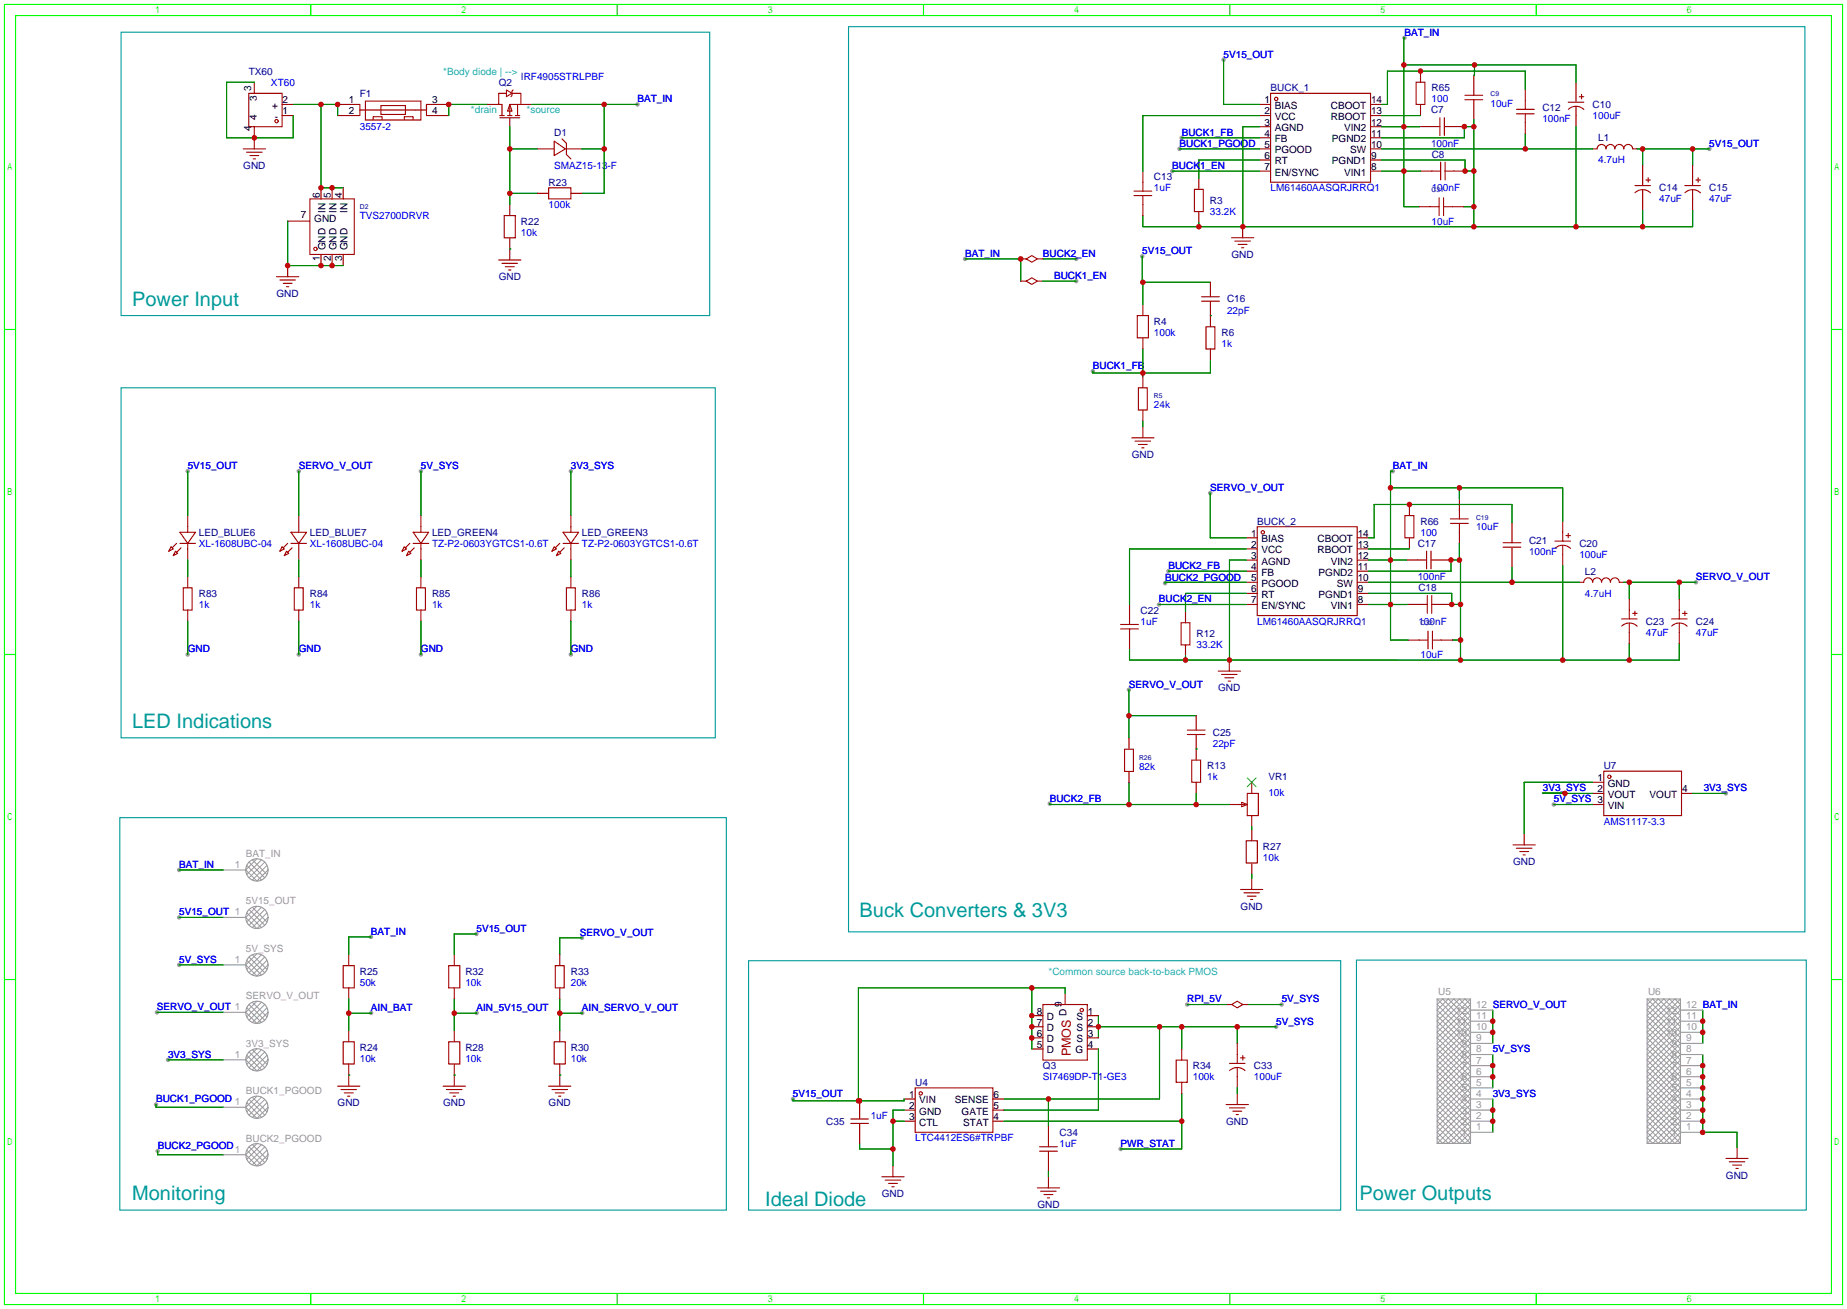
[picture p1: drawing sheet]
<svg xmlns="http://www.w3.org/2000/svg" width="422mm" height="299mm" viewBox="0 0 422 299" stroke-linecap="round" stroke-linejoin="round" font-family="sans-serif">
<g fill="#999">
<circle cx="291.8" cy="234.7" r=".51"/>
<circle cx="256.3" cy="262.6" r=".51"/>
<circle cx="271.5" cy="229.6" r=".51"/>
<circle cx="293.1" cy="229.6" r=".51"/>
<circle cx="269.7" cy="34" r=".51"/>
<circle cx="390.9" cy="34" r=".51"/>
<circle cx="279.8" cy="13.6" r=".51"/>
<circle cx="270.3" cy="31.5" r=".51"/>
<circle cx="249.9" cy="84.8" r=".51"/>
<circle cx="261.2" cy="58.6" r=".51"/>
<circle cx="321.2" cy="8.6" r=".51"/>
<circle cx="268.1" cy="39.1" r=".51"/>
<circle cx="266.4" cy="133.3" r=".51"/>
<circle cx="387.9" cy="133.1" r=".51"/>
<circle cx="276.8" cy="112.7" r=".51"/>
<circle cx="267.2" cy="130.6" r=".51"/>
<circle cx="258.2" cy="157.6" r=".51"/>
<circle cx="265" cy="138.2" r=".51"/>
<circle cx="240.1" cy="183.7" r=".51"/>
<circle cx="246.1" cy="59.2" r=".51"/>
<circle cx="220.7" cy="59.2" r=".51"/>
<circle cx="355.3" cy="183.9" r=".51"/>
<circle cx="394.7" cy="181.4" r=".51"/>
<circle cx="145.8" cy="23.9" r=".51"/>
<circle cx="84.9" cy="231.5" r=".51"/>
<circle cx="84.8" cy="214.2" r=".51"/>
<circle cx="41" cy="198.9" r=".51"/>
<circle cx="41" cy="209.7" r=".51"/>
<circle cx="41" cy="220.6" r=".51"/>
<circle cx="35.9" cy="231.4" r=".51"/>
<circle cx="38.4" cy="242.2" r=".51"/>
<circle cx="109" cy="231.5" r=".51"/>
<circle cx="133.1" cy="231.5" r=".51"/>
<circle cx="133.1" cy="214.4" r=".51"/>
<circle cx="109" cy="213.5" r=".51"/>
<circle cx="318.5" cy="107.7" r=".51"/>
<circle cx="246.1" cy="64.3" r=".51"/>
<circle cx="35.7" cy="252.5" r=".51"/>
<circle cx="36.1" cy="263.1" r=".51"/>
<circle cx="181.4" cy="251.2" r=".51"/>
<circle cx="42.9" cy="107.7" r=".51"/>
<circle cx="42.9" cy="149.6" r=".51"/>
<circle cx="68.3" cy="107.7" r=".51"/>
<circle cx="68.3" cy="149.6" r=".51"/>
<circle cx="96.3" cy="107.7" r=".51"/>
<circle cx="96.3" cy="149.6" r=".51"/>
<circle cx="130.6" cy="107.7" r=".51"/>
<circle cx="130.6" cy="149.6" r=".51"/>
</g>
<g fill="none" stroke="#0f0" stroke-width=".25">
<path d="M1 1h420.4v297.2h-420.4zM3.6 3.6h415.2v292.1h-415.2zM71.1 1v2.6M141.1 1v2.6M211.2 1v2.6M281.3 1v2.6M351.3 1v2.6M1 75.3h2.6M418.8 75.3h2.6M1 149.6h2.6M418.8 149.6h2.6M1 223.9h2.6"/>
<path d="M418.8 223.9h2.6M71.1 295.7v2.5M141.1 295.7v2.5M211.2 295.7v2.5M281.3 295.7v2.5M351.3 295.7v2.5"/>
</g>
<g fill="none" stroke="#008700" stroke-width=".25">
<path d="M58.2 18.8h-6.4v12.7h15.3v-5.1M279.8 13.6v10.3h8.2M321.1 14.8h39.3v4M321.2 8.6h-.1v38.6h3.4M337.2 14.8v2.4h-.1M67.1 23.9h10.1v2.5M73.4 23.9v19h5.1M111.5 23.9h-8.9v2.5M116.6 34h6.3M116.6 29v17.7M121.7 23.9h24.1M133.1 34h5.1"/>
<path d="M138.2 23.9v20.3h-5.1M268.1 39.1h19.9M269.7 34h18.3M270.3 31.5h17.7M288 36.6h-13.8v4.1M288 29h-3.8v22.8M288 26.4h-26.6v12.7M316 34h48.2M316 36.6h19.1v2.5h2M316 29h8.7M316 39.1h8.9M316 26.4h8.9"/>
<path d="M337.1 27.4v24.4M337.1 29l-2.2-.1v2.6h-18.9M348.8 20.4v-4.1h-31.5v7.6h-1.3M348.8 30.6v3.4M360.4 29v22.8M374.4 34h16.5M375.7 34v3.8M387.1 34v3.8M65.8 50.5v10.2h12.7M116.6 56.9h.1M116.6 44.2h6.3M220.7 59.2h12.7v5.1"/>
<path d="M238.5 59.2h7.6M261.2 58.6v5.9h15.6M274.2 50.9v.9M334.7 47.2h2.4M375.7 48v3.8M387.1 48v3.8h-125.7v-2.5M238.5 64.3h7.6M261.4 64.5v5.1M261.4 79.8v6.3M276.8 72.2h.1M261.4 96.3v1.2M276.8 82.3v3h-26.9v-.5"/>
<path d="M42.9 107.7v10.2M68.3 107.7v10.2M96.3 107.7v10.2M130.6 107.7v10.2M276.8 112.7v10.2h8.2M318 111.5h39.4v7.6M318.5 107.7h-.5v38.6h4M333.8 111.5v2.5M345.8 119.5v-4.2h-31.5v7.6h-1.4M42.9 128v3.8M68.3 128v3.8M96.3 128v3.8"/>
<path d="M130.6 128v3.8M265 138.2h20M267.2 130.6h17.8M285 133.1h-18.6v.2M285 135.6h-13.9v4.2M285 128h-3.8v22.9M285 125.5h-26.7v12.7M312.9 133.1h48.3M312.9 135.6h19.1v2.6h2M312.9 128h8.8M312.9 125.5h9.4M312.9 138.2h8.9"/>
<path d="M333.8 128h.2v22.9M333.8 128h-2v2.6h-18.9M333.8 124.2v3.8M345.8 129.6v3.5M357.4 129.3v21.6M371.3 133.1h16.6M372.6 133.1v3.8M384 133.1v3.8M42.9 142v7.6M68.3 142v7.6M96.3 142v7.6M130.6 142v7.6"/>
<path d="M258.2 157.6v11.1M271.1 150v.9M332.2 146.3h1.8M372.6 147.1v3.8M384 147.1v3.8h-125.7v-2.6M258.2 178.9v5M273.6 171.2h.1M273.6 163.6h-15.4M364.2 178.8h-15.6v11.8M41 198.9h10.1M240.1 183.7v.2h41.1M273.6 181.4v2.5"/>
<path d="M286.3 189v.6M286.3 199.8v1M352.8 181.3l5.1 .1zM355.3 183.9h8.9M357.9 181.4h6.3M387.1 181.4h7.6M41 209.7h10.1M84.8 214.2h-5v4M109 213.5h-5.1v4.7M133.1 214.4h-5.1v3.8M35.9 231.4h15.2M41 220.6h10.1"/>
<path d="M79.8 228.3v7.3M84.9 231.5l-5.1 .1M103.9 228.3v7.3M109 231.5l-5.1 .1M128 228.3v7.3M133.1 231.5l-5.1 .1M236 225.8v14M243.6 227.1v-1.3h-47.3v25.8M251.2 234.7h40.6M251.2 232.2v5M251.2 239.8v13.9h-21.6M265.2 234.7v16.5h-35.6"/>
<path d="M270.3 234.7v5.1M271.5 229.6h8.9M283 234.7v3.8M285.5 229.6h7.6M341.4 230.9v7.6M389.4 230.9v7.6M35.7 252.5v.6h15.4M38.4 242.3h12.7M79.8 245.7h.1M103.9 245.7h.1M128 245.7h.1M181.4 251.2v.4h25.4v-.4"/>
<path d="M196.6 251.2v.4M204.2 256.3h2.6M206.8 253.7h-2.6v12.7M229.6 256.3h40.7M239.8 251.2v6.4M270.3 249.9v12.7h-14M283 248.7v1.2M341.4 241v7.7M341.4 251.2v7.6M389.4 241v17.8h7.9v3.5M36.1 263.1v.8h15M196.6 261.4v1.2h7.6"/>
<path d="M239.8 267.7v1.3"/>
</g>
<g fill="none" stroke="#a10000" stroke-width=".25">
<path d="M58.2 18.8v2.5M323.8 18.8h2.1v5.1h-2.1zM324.9 16.3v2.5M337.1 17.2v4.6M360.4 18.8v4.6M55.6 34h5.1M56.4 34.8h3.5M56.9 21.3h7.6v7.7h-7.6zM57.1 35.6h2.1M57.9 36.3h.5M58.2 29v5M64.5 23.9h2.6"/>
<path d="M64.5 26.4h2.6M77.2 23.9h5.1v2.5h-5.1M82.3 25.1h15.2v-1.2v2.5h5.1M83.6 23.1h12.7v4.3h-12.7zM85.3 27.4v-.7h2.1v.7M87.1 24.1h5.6v2.1h-5.6zM92.5 27.4v-.7h2v.7M97.5 23.9h5.1M111.5 23.9h2.5M114.3 26.4h1M114.3 26.9h4.6M115.8 20.6l1.3 .7-1.3 .8z"/>
<path d="M115.8 21.3h-1.8v2.6h.8v2.5M116.1 26.4h1M116.6 23.9l.5 1.5h-1zM116.6 26.9v2.1M117.1 21.3h2v2.6M117.3 20.6l-.2 .2v1l-.3 .3M117.9 26.4h1M118.4 23.9v2.5M119.1 23.9h-2.5v2.5M119.1 23.9h2.6M122.9 34h3.8M126.7 32.3l2.6 1.7-2.6 1.6z"/>
<path d="M128.5 31.8l1 1v2.5l1.1 1M129.3 34h3.8M261.4 39.1v4.6M288 23.9h2.6M288 26.4h2.6M288 29h2.6M288 31.5h2.6M288 34h2.6M288 36.6h2.6M288 39.1h2.6M290.6 21.3h22.8v20.4h-22.8zM313.4 23.9h2.6"/>
<path d="M313.4 26.4h2.6M313.4 29h2.6M313.4 31.5h2.6M313.4 34h2.6M313.4 36.6h2.6M313.4 39.1h2.6M324.7 28.9h4.6M324.9 23.9v2.5M324.9 39.1h4.6M329.3 26.9v4.1M329.5 37.1v4M330.3 28.9h4.6"/>
<path d="M330.3 26.9v4.1M330.5 39.1h4.6M330.5 37.1v4M335 21.8h4.1M335 22.8h4.1M337.1 22.8v4.6M346.8 25h4.1M346.8 26h4.1M348.8 20.4v4.6M348.8 26v4.6M358.6 23.4h3.6M358.7 25a2.54 2.54 0 0 1 3.5 0"/>
<path d="M360.4 24.4v4.6M361.2 22.1h1M361.7 21.6v1M364.2 34h1.1a1.02 1.02 0 0 1 1-1 1.02 1.02 0 0 1 1 1 1.02 1.02 0 0 1 1-1 1.02 1.02 0 0 1 1 1 1.02 1.02 0 0 1 1-1 1.02 1.02 0 0 1 1 1 1.02 1.02 0 0 1 1.1-1 1.02 1.02 0 0 1 1 1h1M375.7 37.8v4.6M387.1 37.8v4.6M65.8 50.5h5.1M70.9 45.5h10.1v12.7h-10.1zM73.4 42.9v2.6M73.4 58.2v2.5M75.9 42.9v2.6M75.9 58.2v2.5"/>
<path d="M78.5 42.9v2.6M78.5 58.2v2.5M114 59.4h5.1M115.3 49.3h2.6v5.1h-2.6zM116.6 46.7v2.6M116.6 54.4v5M122.9 44.2h2.6M125.5 42.9h5.1v2.6h-5.1zM130.6 44.2h2.5M233.4 59.2h1.3M234.7 59.2l1.3-.8 1.2 .8-1.2 .7zM237.2 59.2h1.3"/>
<path d="M259.3 44.7h4.1M259.3 43.7h4.1M261.4 44.7v4.6M273.2 43.3h2v5.1h-2zM274.2 40.7v2.6M274.2 48.4v2.5M281.6 54.3h5.1M282.4 55.1h3.6M283.2 55.9h2M283.9 56.6h.5M284.2 51.8v2.5M324.5 47.2h4.6"/>
<path d="M329.1 45.2v4.1M330.1 47.2h4.6M330.1 45.2v4.1M373.9 42.4h3.5M373.9 44.1a2.54 2.54 0 0 1 3.6 0M375.7 43.4v4.6M376.4 41.1h1M376.9 40.6v1.1M385.3 42.4h3.6M385.3 44.1a2.54 2.54 0 0 1 3.6 0M387.1 43.4v4.6M387.9 41.1h1"/>
<path d="M388.4 40.6v1.1M63.2 63.2h5.1M64 64h3.6M64.8 64.8h2M65.5 65.5h.5M65.8 60.7v2.5M114.8 60.2h3.6M115.6 61h2M116.3 61.7h.5M233.4 64.3h1.3M234.7 64.3l1.3-.8 1.2 .8-1.2 .7zM237.2 64.3h1.3"/>
<path d="M260.1 72.1h2.5v5.1h-2.5zM261.4 69.6v2.5M261.4 77.2v2.6M274.8 67.8h4.1M274.8 68.9h4.1M275.8 74.7h2v5.1h-2zM276.8 64.5v3.3M276.8 68.9v5.8M276.8 79.8v2.5M260.3 88.6h2.1v5.1h-2.1zM261.4 86.1v2.5M261.4 93.7v2.6"/>
<path d="M261.4 97.5v2.6M42.9 117.9v3.8M68.3 117.9v3.8M96.3 117.9v3.8M130.6 117.9v3.8M258.8 100.1h5.1M259.6 100.8h3.5M260.3 101.6h2.1M261.1 102.4h.5M321.3 117.9h2v5h-2zM322.3 115.3v2.6M331.7 118.6h4.1"/>
<path d="M331.7 119.6h4.1M333.8 114v4.6M333.8 119.6v4.6M345.8 119.5v4.6M357.4 119.1v4.6M39.1 125l.5 .5-1 .5zM40.1 126l.5 .5-1 .5zM40.4 124.2l-1 1M41.1 121.7h3.6l-1.8 2.5zM41.1 124.2h3.6M41.4 125.2l-1 1M41.9 134.4h2v5h-2z"/>
<path d="M42.9 124.2v3.8M42.9 131.8v2.6M42.9 139.4v2.6M64.5 125l.5 .5-1 .5zM65.5 126l.5 .5-1 .5zM65.8 124.2l-1 1M66.5 121.7h3.6l-1.8 2.5zM66.5 124.2h3.6M66.8 125.2l-1 1M67.3 134.4h2v5h-2zM68.3 124.2v3.8M68.3 131.8v2.6"/>
<path d="M68.3 139.4v2.6M92.5 125l.5 .5-1.1 .5zM93.5 126l.5 .5-1 .5zM93.7 124.2l-1 1M94.5 121.7h3.5l-1.7 2.5zM94.5 124.2h3.5M94.7 125.2l-1 1M95.2 134.4h2.1v5h-2.1zM96.3 124.2v3.8M96.3 131.8v2.6M96.3 139.4v2.6M126.7 125l.6 .5-1.1 .5z"/>
<path d="M127.8 126l.5 .5-1 .5zM128 124.2l-1 1M128.8 121.7h3.5l-1.7 2.5zM128.8 124.2h3.5M129 125.2l-1 1M129.5 134.4h2.1v5h-2.1zM130.6 124.2v3.8M130.6 131.8v2.6M130.6 139.4v2.6M258.3 138.2v4.5M271.1 139.8v2.5M285 122.9h2.5"/>
<path d="M285 125.5h2.5M285 128h2.5M285 130.6h2.5M285 133.1h2.5M285 135.6h2.5M285 138.2h2.5M287.5 120.4h22.9v20.3h-22.9zM310.4 122.9h2.5M310.4 125.5h2.5M310.4 128h2.5M310.4 130.6h2.5M310.4 133.1h2.5"/>
<path d="M310.4 135.6h2.5M310.4 138.2h2.5M321.7 128h4.6M321.8 138.2h4.6M322.3 122.9v2.6M326.3 126v4M326.4 136.1v4.1M327.3 128h4.5M327.3 126v4M327.4 138.2h4.6M327.4 136.1v4.1M343.8 124.1h4"/>
<path d="M343.8 125.1h4M345.8 125.1v4.5M355.6 123.7h3.6M355.6 125.3a2.54 2.54 0 0 1 3.6 .1M357.4 124.7v4.6M358.1 122.4h1.1M358.6 121.9v1M361.2 133.1h1a1.02 1.02 0 0 1 1-1 1.02 1.02 0 0 1 1 1 1.02 1.02 0 0 1 1.1-1 1.02 1.02 0 0 1 1 1 1.02 1.02 0 0 1 1-1 1.02 1.02 0 0 1 1 1 1.02 1.02 0 0 1 1-1 1.02 1.02 0 0 1 1 1h1M372.6 136.9v4.6M373.9 139.7v1M384 136.9v4.6M385.3 139.7v1"/>
<path d="M256.3 143.8h4M256.3 142.7h4M258.3 143.8v4.5M270.1 142.3h2v5.1h-2zM271.1 147.4v2.6M278.6 153.4h5.1M279.4 154.2h3.5M280.1 154.9h2.1M280.9 155.7h.5M281.1 150.9v2.5M322 146.3h4.6M326.6 144.3v4"/>
<path d="M327.6 146.3h4.6M327.6 144.3v4M370.8 141.5h3.6M370.9 143.1a2.54 2.54 0 0 1 3.5 0M372.6 142.5v4.6M373.4 140.2h1M382.3 141.5h3.5M382.3 143.1a2.54 2.54 0 0 1 3.5 0M384 142.5v4.6M384.8 140.2h1M257.2 171.3h2v5h-2zM258.2 168.7v2.6"/>
<path d="M258.2 176.3v2.6M271.5 166.9h4.1M271.5 167.9h4.1M272.5 173.7h2.1v5.1h-2.1zM273.6 163.6v3.3M273.6 167.9v5.8M273.6 178.8v2.6M286.3 178.8v2.6M364.2 178.8h2.6M366.8 176.3h17.8v10.1h-17.8zM281.2 183.9h3.5M284 183.4l1.2 .5-1.2 .5z"/>
<path d="M285 192.2h2.6v5.1h-2.6zM285.2 181.4h2.6v5h-2.6zM286.3 186.4v2.6M286.3 189.6v2.6M286.3 197.3v2.5M346 193.1h5.1M346.8 193.9h3.6M347.6 194.6h2M348.3 195.4h.5M348.6 190.6v2.5M364.2 183.9h2.6M364.2 181.4h2.6"/>
<path d="M384.6 181.4h2.5M79.8 218.2v2.5M103.9 218.2v2.5M128 218.2v2.5M283.7 203.3h5.1M284.5 204.1h3.5M285.2 204.8h2.1M286 205.6h.5M286.3 200.8v2.5M78.5 238.1h2.5v5.1h-2.5zM78.5 220.7h2.5v5.1h-2.5zM79.8 225.8v2.5"/>
<path d="M79.8 235.6v2.5M102.6 238.1h2.6v5.1h-2.6zM102.6 220.7h2.6v5.1h-2.6zM103.9 225.8v2.5M103.9 235.6v2.5M126.7 238.1h2.6v5.1h-2.6zM127 220.7h2v5.1h-2zM128 225.8v2.5M128 235.6v2.5M236 232.2h2.5M236 234.7h2.5M236 237.2h2.5"/>
<path d="M236 239.8h2.5M238.5 229.6h10.2v12.7h-10.2zM243.6 227.1v2.5M248.7 232.2h2.5M248.7 234.7h2.5M248.7 237.2h2.5M248.7 239.8h2.5M270.3 239.8v2.5M280.4 229.6h1.3M281.7 229.6l1.3-.7 1.2 .7-1.2 .8zM283 238.5v4.6M284.2 229.6h1.3"/>
<path d="M77.2 248.3h5.1M78 249h3.5M78.7 249.8h2.1M79.5 250.6h.5M79.8 243.2v5.1M101.3 248.3h5.1M102.1 249h3.6M102.9 249.8h2M103.6 250.6h.5M103.9 243.2v5.1M125.5 248.3h5.1M126.2 249h3.6"/>
<path d="M127 249.8h2M127.8 250.6h.5M128 243.2v5.1M194.6 256.8h4M194.6 255.8h4M196.6 251.2v4.6M196.6 256.8v4.6M206.8 251.2h2.5M206.8 253.7h2.5M206.8 256.3h2.5M209.3 248.7h17.8v10.1h-17.8zM227.1 251.2h2.5"/>
<path d="M227.1 253.7h2.5M227.1 256.3h2.5M239.8 257.6v4.5M269 242.3h2.5v5.1h-2.5zM270.3 247.4v2.5M280.4 252.5h5.1M281.2 253.2h3.5M281.2 243.1h3.5M281.2 244.7a2.54 2.54 0 0 1 3.5 0M281.9 254h2.1M282.7 254.8h.5M283 244.1v4.6"/>
<path d="M283 249.9v2.6M283.7 241.8h1M284.2 241.3v1M201.7 269h5.1M202.4 269.7h3.6M203.2 270.5h2M204 271.3h.5M204.2 266.4v2.6M237.2 271.5h5.1M237.7 263.1h4.1M237.7 262.1h4.1M238 272.3h3.6"/>
<path d="M238.8 273h2M239.5 273.8h.5M239.8 263.1v4.6M239.8 269v2.5M394.7 264.8h5.1M395.5 265.6h3.5M396.2 266.3h2.1M397 267.1h.5M397.3 262.3v2.5"/>
<circle cx="63.2" cy="27.7" r=".38"/>
<circle cx="291.8" cy="22.6" r=".38"/>
<circle cx="72.1" cy="56.9" r=".38"/>
<circle cx="288.8" cy="121.7" r=".38"/>
<circle cx="368" cy="177.5" r=".38"/>
<circle cx="247.4" cy="230.9" r=".38"/>
<circle cx="210.6" cy="249.9" r=".38"/>
</g>
<path d="M285.2 177.8l2.1 2M287.3 177.8l-2.1 2" fill="none" stroke="#3c3" stroke-width=".25"/>
<path d="M27.7 7.4h134.6v64.7h-134.6zM194.1 6.1h218.7v206.9h-218.7zM27.7 88.6h135.9v80.1h-135.9zM27.4 186.9h138.7v89.7h-138.7zM171.2 219.6h135.4v57h-135.4zM310.2 219.5h102.9v57.1h-102.9z" fill="none" stroke="#099" stroke-width=".25"/>
<g fill="none" stroke="#999" stroke-width=".23">
<path d="M56.4 197.8l3.4 3.4M57 197.1l3.5 3.5M57.7 196.5l3.4 3.4M58.8 196.3l-2.6 2.6 2.6 2.5 2.5-2.5M59.8 196.5l-3.4 3.4M60.5 197.1l-3.5 3.5M61.1 197.8l-3.4 3.4M56.4 219.5l3.4 3.4M56.4 208.7l3.4 3.3M57 218.8l3.5 3.5M57 207.9l3.5 3.6M57.7 218.2l3.4 3.4"/>
<path d="M57.7 207.4l3.4 3.3M58.8 218l-2.6 2.6 2.6 2.5 2.5-2.5M58.8 207.2l-2.6 2.5 2.6 2.5 2.5-2.5M59.8 218.2l-3.4 3.4M59.8 207.4l-3.4 3.3M60.5 218.8l-3.5 3.5M60.5 207.9l-3.5 3.6M61.1 219.5l-3.4 3.4M61.1 208.7l-3.4 3.3M56.4 230.4l3.4 3.3M57 229.6l3.5 3.6M57.7 239.9l3.4 3.4"/>
<path d="M57.7 229.1l3.4 3.3M58.8 239.7l-2.6 2.6 2.6 2.5 2.5-2.5M58.8 228.9l-2.6 2.5 2.6 2.5 2.5-2.5M59.8 239.9l-3.4 3.4M59.8 229.1l-3.4 3.3M60.5 229.6l-3.5 3.6M61.1 230.4l-3.4 3.3M328.7 229.6l1.2-1.3 6.4 6.4-7.6 7.6 7.6 7.6-7.6 7.7 3.8 3.8 3.8-3.8-7.6-7.7 7.6-7.6-7.6-7.6 6.3-6.4 1.3 1.3-7.6 7.6 7.6 7.7-7.6 7.6 7.6 7.6-1.3 1.3-6.3-6.4 7.6-7.6-7.6-7.6 7.6-7.6-3.8-3.9-3.8 3.9 7.6 7.6-7.6 7.6 7.6 7.6-6.4 6.4-1.2-1.3 7.6-7.6-7.6-7.6 7.6-7.7zM328.7 228.3l7.6 7.7-7.6 7.6 7.6 7.6-7.6 7.6 2.5 2.6 5.1-5.1-7.6-7.6 7.6-7.7-7.6-7.6 5.1-5.1 2.5 2.6-7.6 7.6 7.6 7.6-7.6 7.6 7.6 7.7M336.3 228.3l-7.6 7.7 7.6 7.6-7.6 7.6 7.6 7.6-2.5 2.6-5.1-5.1 7.6-7.6-7.6-7.7 7.6-7.6-5.1-5.1-2.5 2.6 7.6 7.6-7.6 7.6 7.6 7.6-7.6 7.7M376.7 229.6l1.3-1.3 6.3 6.4-7.6 7.6 7.6 7.6-7.6 7.7 3.8 3.8 3.8-3.8-7.6-7.7 7.6-7.6-7.6-7.6 6.3-6.4 1.3 1.3-7.6 7.6 7.6 7.7-7.6 7.6 7.6 7.6-1.3 1.3-6.3-6.4 7.6-7.6-7.6-7.6 7.6-7.6-3.8-3.9-3.8 3.9 7.6 7.6-7.6 7.6 7.6 7.6-6.3 6.4-1.3-1.3 7.6-7.6-7.6-7.6 7.6-7.7zM376.7 228.3l7.6 7.7-7.6 7.6 7.6 7.6-7.6 7.6 2.5 2.6 5.1-5.1-7.6-7.6 7.6-7.7-7.6-7.6 5.1-5.1 2.5 2.6-7.6 7.6 7.6 7.6-7.6 7.6 7.6 7.7"/>
<path d="M384.3 228.3l-7.6 7.7 7.6 7.6-7.6 7.6 7.6 7.6-2.5 2.6-5.1-5.1 7.6-7.6-7.6-7.7 7.6-7.6-5.1-5.1-2.5 2.6 7.6 7.6-7.6 7.6 7.6 7.6-7.6 7.7M56.4 252.1l3.4 3.3M56.4 241.2l3.4 3.4M57 251.3l3.5 3.6M57 240.5l3.5 3.5M57.7 250.8l3.4 3.3M58.8 250.6l-2.6 2.5 2.6 2.5 2.5-2.5M59.8 250.8l-3.4 3.3M60.5 251.3l-3.5 3.6M60.5 240.5l-3.5 3.5M61.1 252.1l-3.4 3.3M61.1 241.2l-3.4 3.4"/>
<path d="M56.4 262.9l3.4 3.4M57 262.2l3.5 3.5M57.7 261.6l3.4 3.4M58.8 261.4l-2.6 2.5 2.6 2.6 2.5-2.6M59.8 261.6l-3.4 3.4M60.5 262.2l-3.5 3.5M61.1 262.9l-3.4 3.4"/>
</g>
<g fill="none" stroke="#999" stroke-width=".25">
<path d="M51.1 198.9h5.1M51.1 209.7h5.1M51.1 220.6h5.1M51.1 231.4h5.1M328.7 228.3h7.6v33.1h-7.6zM336.3 238.5h5.1M336.3 236h5.1M336.3 233.4h5.1M336.3 230.9h5.1M376.7 228.3h7.6v33.1h-7.6zM384.3 238.5h5.1M384.3 236h5.1"/>
<path d="M384.3 233.4h5.1M384.3 230.9h5.1M51.1 253.1h5.1M51.1 242.3h5.1M336.3 258.8h5.1M336.3 256.3h5.1M336.3 253.7h5.1M336.3 251.2h5.1M336.3 248.7h5.1M336.3 246.1h5.1M336.3 243.6h5.1M336.3 241h5.1"/>
<path d="M384.3 258.8h5.1M384.3 256.3h5.1M384.3 253.7h5.1M384.3 251.2h5.1M384.3 248.7h5.1M384.3 246.1h5.1M384.3 243.6h5.1M384.3 241h5.1M51.1 263.9h5.1"/>
<circle cx="58.8" cy="198.9" r="2.54"/>
<circle cx="58.8" cy="209.7" r="2.54"/>
<circle cx="58.8" cy="231.4" r="2.54"/>
<circle cx="58.8" cy="220.6" r="2.54"/>
<circle cx="58.8" cy="242.2" r="2.54"/>
<circle cx="58.8" cy="253.1" r="2.54"/>
<circle cx="58.8" cy="263.9" r="2.54"/>
</g>
<g fill="#c00">
<circle cx="270.3" cy="234.7" r=".63"/>
<circle cx="265.2" cy="234.7" r=".63"/>
<circle cx="239.8" cy="251.2" r=".63"/>
<circle cx="251.2" cy="234.7" r=".63"/>
<circle cx="283" cy="234.7" r=".63"/>
<circle cx="204.2" cy="256.3" r=".63"/>
<circle cx="204.2" cy="262.6" r=".63"/>
<circle cx="270.3" cy="256.3" r=".63"/>
<circle cx="348.8" cy="34" r=".64"/>
<circle cx="360.4" cy="51.8" r=".63"/>
<circle cx="337.1" cy="51.8" r=".63"/>
<circle cx="284.2" cy="51.8" r=".63"/>
<circle cx="274.2" cy="51.8" r=".64"/>
<circle cx="337.1" cy="47.2" r=".63"/>
<circle cx="337.1" cy="39.1" r=".63"/>
<circle cx="335.1" cy="39.1" r=".64"/>
<circle cx="337.1" cy="29" r=".63"/>
<circle cx="334.9" cy="28.9" r=".64"/>
<circle cx="375.7" cy="51.8" r=".63"/>
<circle cx="324.9" cy="16.3" r=".63"/>
<circle cx="375.7" cy="34" r=".63"/>
<circle cx="387.1" cy="34" r=".63"/>
<circle cx="261.4" cy="85.3" r=".63"/>
<circle cx="261.4" cy="64.5" r=".63"/>
<circle cx="321.1" cy="14.8" r=".63"/>
<circle cx="337.2" cy="14.8" r=".63"/>
<circle cx="321.1" cy="29" r=".63"/>
<circle cx="321.1" cy="39.1" r=".63"/>
<circle cx="345.8" cy="133.1" r=".64"/>
<circle cx="357.4" cy="150.9" r=".63"/>
<circle cx="334" cy="150.9" r=".63"/>
<circle cx="281.2" cy="150.9" r=".63"/>
<circle cx="271.1" cy="150.9" r=".64"/>
<circle cx="334" cy="146.3" r=".63"/>
<circle cx="334" cy="138.2" r=".63"/>
<circle cx="332" cy="138.2" r=".64"/>
<circle cx="333.8" cy="128" r=".63"/>
<circle cx="331.8" cy="128" r=".64"/>
<circle cx="372.6" cy="150.9" r=".63"/>
<circle cx="372.6" cy="133.1" r=".63"/>
<circle cx="384" cy="133.1" r=".63"/>
<circle cx="258.2" cy="163.6" r=".63"/>
<circle cx="273.6" cy="183.9" r=".63"/>
<circle cx="258.2" cy="183.9" r=".63"/>
<circle cx="233.4" cy="59.2" r=".63"/>
<circle cx="341.4" cy="233.4" r=".63"/>
<circle cx="341.4" cy="236" r=".63"/>
<circle cx="341.4" cy="243.6" r=".63"/>
<circle cx="341.4" cy="246.1" r=".63"/>
<circle cx="341.4" cy="253.7" r=".63"/>
<circle cx="341.4" cy="256.3" r=".63"/>
<circle cx="389.4" cy="233.4" r=".63"/>
<circle cx="389.4" cy="236" r=".63"/>
<circle cx="389.4" cy="243.6" r=".63"/>
<circle cx="389.4" cy="246.1" r=".63"/>
<circle cx="389.4" cy="248.7" r=".63"/>
<circle cx="389.4" cy="251.2" r=".63"/>
<circle cx="389.4" cy="253.7" r=".63"/>
<circle cx="389.4" cy="256.3" r=".63"/>
<circle cx="389.4" cy="258.8" r=".63"/>
<circle cx="357.9" cy="181.4" r=".64"/>
<circle cx="102.6" cy="23.9" r=".63"/>
<circle cx="58.2" cy="31.5" r=".63"/>
<circle cx="116.6" cy="34" r=".63"/>
<circle cx="116.6" cy="44.2" r=".63"/>
<circle cx="138.2" cy="23.9" r=".63"/>
<circle cx="138.2" cy="34" r=".63"/>
<circle cx="77.2" cy="23.9" r=".63"/>
<circle cx="73.4" cy="23.9" r=".63"/>
<circle cx="73.4" cy="42.9" r=".63"/>
<circle cx="75.9" cy="42.9" r=".63"/>
<circle cx="75.9" cy="60.7" r=".63"/>
<circle cx="73.4" cy="60.7" r=".63"/>
<circle cx="65.8" cy="60.7" r=".63"/>
<circle cx="79.8" cy="231.6" r=".63"/>
<circle cx="103.9" cy="231.6" r=".63"/>
<circle cx="128" cy="231.6" r=".63"/>
<circle cx="318" cy="111.5" r=".63"/>
<circle cx="333.8" cy="111.5" r=".63"/>
<circle cx="318" cy="128" r=".63"/>
<circle cx="318" cy="138.2" r=".63"/>
<circle cx="322.3" cy="115.3" r=".63"/>
<circle cx="196.3" cy="251.6" r=".63"/>
<circle cx="236" cy="225.8" r=".63"/>
<circle cx="236" cy="232.2" r=".63"/>
<circle cx="236" cy="234.7" r=".63"/>
<circle cx="236" cy="237.2" r=".63"/>
<circle cx="196.6" cy="251.6" r=".63"/>
</g>
<g font-size="4.6" fill="#099">
<text x="30.2" y="69.9">Power Input</text>
<text x="30.2" y="166.4">LED Indications</text>
<text x="196.6" y="209.6">Buck Converters &amp; 3V3</text>
<text x="30.2" y="274.4">Monitoring</text>
<text x="175" y="275.6">Ideal Diode</text>
<text x="310.9" y="274.4">Power Outputs</text>
</g>
<text font-size="2.9" fill="#a00000" x="244.9" y="241.5" transform="rotate(-90 244.9 241.5)">PMOS</text>
<g font-size="2.3" fill="#00f">
<text x="321.2" y="8.2">BAT_IN</text>
<text x="279.8" y="13.2">5V15_OUT</text>
<text x="62" y="19.6">XT60</text>
<text x="119.1" y="18.3">IRF4905STRLPBF</text>
<text x="145.8" y="23.4">BAT_IN</text>
<text x="327.4" y="23.4">100</text>
<text x="82.3" y="29.7">3557-2</text>
<text x="340.9" y="24.3">10uF</text>
<text x="352.7" y="27.9">100nF</text>
<text x="364.2" y="27.2">100uF</text>
<text x="269.7" y="33.6">BUCK1_PGOOD</text>
<text x="270.3" y="31">BUCK1_FB</text>
<text x="327.3" y="33.5">100nF</text>
<text x="390.9" y="33.6">5V15_OUT</text>
<text x="126.7" y="38.6">SMAZ15-13-F</text>
<text x="268.1" y="38.6">BUCK1_EN</text>
<text x="365.5" y="37.4">4.7uH</text>
<text x="125.5" y="47.5">100k</text>
<text x="263.9" y="43.7">1uF</text>
<text x="290.6" y="43.7">LM61460AASQRJRRQ1</text>
<text x="327.4" y="43.7">100nF</text>
<text x="379.5" y="46.3">47uF</text>
<text x="390.9" y="46.3">47uF</text>
<text x="82.3" y="50.1">TVS2700DRVR</text>
<text x="119.1" y="53.9">10k</text>
<text x="276.7" y="49.1">33.2K</text>
<text x="327.4" y="51.3">10uF</text>
<text x="220.7" y="58.7">BAT_IN</text>
<text x="238.5" y="58.7">BUCK2_EN</text>
<text x="261.2" y="58.1">5V15_OUT</text>
<text x="241" y="63.8">BUCK1_EN</text>
<text x="280.6" y="71.7">22pF</text>
<text x="263.9" y="76.7">100k</text>
<text x="279.4" y="79.3">1k</text>
<text x="249.9" y="84.4">BUCK1_FB</text>
<text x="263.9" y="93.2">24k</text>
<text x="42.9" y="107.2">5V15_OUT</text>
<text x="68.3" y="107.2">SERVO_V_OUT</text>
<text x="96.3" y="107.2">5V_SYS</text>
<text x="130.6" y="107.2">3V3_SYS</text>
<text x="318.5" y="107.2">BAT_IN</text>
<text x="276.8" y="112.2">SERVO_V_OUT</text>
<text x="45.5" y="125">XL-1608UBC-04</text>
<text x="70.9" y="125">XL-1608UBC-04</text>
<text x="98.8" y="125">TZ-P2-0603YGTCS1-0.6T</text>
<text x="133.1" y="125">TZ-P2-0603YGTCS1-0.6T</text>
<text x="324.9" y="122.5">100</text>
<text x="337.6" y="121.2">10uF</text>
<text x="267.2" y="130.1">BUCK2_FB</text>
<text x="349.7" y="127">100nF</text>
<text x="361.2" y="127.5">100uF</text>
<text x="265" y="137.7">BUCK2_EN</text>
<text x="266.4" y="132.8">BUCK2_PGOOD</text>
<text x="324.2" y="132.6">100nF</text>
<text x="362.5" y="136.4">4.7uH</text>
<text x="387.9" y="132.6">SERVO_V_OUT</text>
<text x="45.5" y="139">1k</text>
<text x="70.9" y="139">1k</text>
<text x="98.8" y="139">1k</text>
<text x="133.1" y="139">1k</text>
<text x="260.9" y="142.8">1uF</text>
<text x="287.5" y="142.8">LM61460AASQRJRRQ1</text>
<text x="324.4" y="142.8">100nF</text>
<text x="42.9" y="149.1">GND</text>
<text x="68.3" y="149.1">GND</text>
<text x="96.3" y="149.1">GND</text>
<text x="130.6" y="149.1">GND</text>
<text x="273.7" y="148.2">33.2K</text>
<text x="376.4" y="145.3">47uF</text>
<text x="387.9" y="145.3">47uF</text>
<text x="324.9" y="150.4">10uF</text>
<text x="258.2" y="157.2">SERVO_V_OUT</text>
<text x="277.4" y="170.7">22pF</text>
<text x="260.5" y="176">82k</text>
<text x="276.1" y="178.3">1k</text>
<text x="240.1" y="183.2">BUCK2_FB</text>
<text x="290.1" y="181.9">10k</text>
<text x="352.8" y="180.8">3V3_SYS</text>
<text x="355.3" y="183.4">5V_SYS 3</text>
<text x="389.6" y="180.9">3V3_SYS</text>
<text x="366.8" y="188.5">AMS1117-3.3</text>
<text x="288.8" y="196.8">10k</text>
<text x="41" y="198.4">BAT_IN</text>
<text x="41" y="209.2">5V15_OUT 1</text>
<text x="84.8" y="213.7">BAT_IN</text>
<text x="109" y="213">5V15_OUT</text>
<text x="132.6" y="213.9">SERVO_V_OUT</text>
<text x="41" y="220.1">5V_SYS</text>
<text x="82.3" y="225.3">50k</text>
<text x="106.4" y="225.3">10k</text>
<text x="130.6" y="225.3">20k</text>
<text x="35.9" y="230.9">SERVO_V_OUT 1</text>
<text x="84.8" y="231.1">AIN_BAT</text>
<text x="109" y="231.1">AIN_5V15_OUT</text>
<text x="133.1" y="231.1">AIN_SERVO_V_OUT</text>
<text x="271.5" y="229.1">RPI_5V</text>
<text x="293.1" y="229.1">5V_SYS</text>
<text x="291.8" y="234.2">5V_SYS</text>
<text x="38.4" y="241.8">3V3_SYS</text>
<text x="82.3" y="242.7">10k</text>
<text x="106.4" y="242.7">10k</text>
<text x="130.6" y="242.7">10k</text>
<text x="341.4" y="240.6">5V_SYS</text>
<text x="35.7" y="252">BUCK1_PGOOD</text>
<text x="181.4" y="250.7">5V15_OUT</text>
<text x="238.5" y="246.9">SI7469DP-T1-GE3</text>
<text x="272.8" y="246.9">100k</text>
<text x="286.8" y="246.9">100uF</text>
<text x="341.4" y="250.7">3V3_SYS</text>
<text x="199.1" y="255.8">1uF</text>
<text x="36.1" y="262.6">BUCK2_PGOOD</text>
<text x="209.3" y="260.9">LTC4412ES6#TRPBF</text>
<text x="242.3" y="262.2">1uF</text>
<text x="256.3" y="262.2">PWR_STAT</text>
</g>
<g font-size="2.3" fill="#000080">
<text x="56.9" y="17">TX60</text>
<text x="82.3" y="22.1">F1</text>
<text x="114" y="19.6">Q2</text>
<text x="290.6" y="20.9">BUCK_1</text>
<text x="327.4" y="20.9">R65</text>
<text x="327.3" y="25.9">C7</text>
<text x="352.7" y="25.4">C12</text>
<text x="364.2" y="24.7">C10</text>
<text x="126.7" y="31">D1</text>
<text x="365.5" y="32.3">L1</text>
<text x="55.6" y="38.6">GND</text>
<text x="263.9" y="41.2">C13</text>
<text x="327.4" y="36.1">C8</text>
<text x="125.5" y="42.4">R23</text>
<text x="276.7" y="46.6">R3</text>
<text x="379.5" y="43.7">C14</text>
<text x="390.9" y="43.7">C15</text>
<text x="119.1" y="51.3">R22</text>
<text x="281.6" y="58.9">GND</text>
<text x="114" y="64">GND</text>
<text x="63.2" y="67.8">GND</text>
<text x="280.6" y="69.1">C16</text>
<text x="263.9" y="74.2">R4</text>
<text x="279.4" y="76.8">R6</text>
<text x="258.8" y="104.7">GND</text>
<text x="287.5" y="119.9">BUCK_2</text>
<text x="324.9" y="119.9">R66</text>
<text x="45.5" y="122.5">LED_BLUE6</text>
<text x="70.9" y="122.5">LED_BLUE7</text>
<text x="98.8" y="122.5">LED_GREEN4</text>
<text x="133.1" y="122.5">LED_GREEN3</text>
<text x="324.2" y="125">C17</text>
<text x="349.7" y="124.4">C21</text>
<text x="361.2" y="125">C20</text>
<text x="362.5" y="131.3">L2</text>
<text x="45.5" y="136.4">R83</text>
<text x="70.9" y="136.4">R84</text>
<text x="98.8" y="136.4">R85</text>
<text x="133.1" y="136.4">R86</text>
<text x="324.4" y="135.1">C18</text>
<text x="260.9" y="140.2">C22</text>
<text x="376.4" y="142.8">C23</text>
<text x="387.9" y="142.8">C24</text>
<text x="273.7" y="145.7">R12</text>
<text x="278.6" y="158">GND</text>
<text x="277.4" y="168.2">C25</text>
<text x="276.1" y="175.8">R13</text>
<text x="290.1" y="178.3">VR1</text>
<text x="366.8" y="175.8">U7</text>
<text x="288.8" y="194.2">R27</text>
<text x="346" y="197.7">GND</text>
<text x="283.7" y="207.9">GND</text>
<text x="82.3" y="222.8">R25</text>
<text x="106.4" y="222.8">R32</text>
<text x="130.6" y="222.8">R33</text>
<text x="82.3" y="240.2">R24</text>
<text x="106.4" y="240.2">R28</text>
<text x="130.6" y="240.2">R30</text>
<text x="238.5" y="244.4">Q3</text>
<text x="272.8" y="244.4">R34</text>
<text x="286.8" y="244.4">C33</text>
<text x="209.3" y="248.2">U4</text>
<text x="77.2" y="252.9">GND</text>
<text x="101.3" y="252.9">GND</text>
<text x="125.5" y="252.9">GND</text>
<text x="189" y="257.1">C35</text>
<text x="280.4" y="257.1">GND</text>
<text x="242.3" y="259.6">C34</text>
<text x="394.7" y="269.4">GND</text>
<text x="201.7" y="273.6">GND</text>
<text x="237.2" y="276.1">GND</text>
</g>
<g font-size="2.3" fill="#0cc">
<text x="101.3" y="17">*Body diode | --&gt;</text>
<text x="107.7" y="25.9">*drain</text>
<text x="120.4" y="25.9">*source</text>
</g>
<g font-size="2.3">
<text x="57.4" y="20.7" transform="rotate(-90 57.4 20.7)">3</text>
<text x="58.7" y="23.1" transform="rotate(-90 58.7 23.1)">3</text>
<text x="64.6" y="23.6">2</text>
<text x="79.8" y="23.6">1</text>
<text x="98.8" y="23.6">3</text>
<text x="289.2" y="23.6">1</text>
<text x="313.6" y="23.6">14</text>
<text x="57.4" y="29.9" transform="rotate(-90 57.4 29.9)">4</text>
<text x="58.7" y="27.5" transform="rotate(-90 58.7 27.5)">4</text>
<text x="62.2" y="24.9">+</text>
<text x="62.8" y="27.4">-</text>
<text x="64.6" y="26.2">1</text>
<text x="79.8" y="26.2">2</text>
<text x="98.8" y="26.2">4</text>
<text x="289.2" y="26.2">2</text>
<text x="289.2" y="28.7">3</text>
<text x="291.5" y="24.9">BIAS</text>
<text x="291.5" y="27.4">VCC</text>
<text x="291.5" y="30">AGND</text>
<text x="304.4" y="27.4">RBOOT</text>
<text x="304.4" y="24.9">CBOOT</text>
<text x="307.4" y="30">VIN2</text>
<text x="313.6" y="28.7">12</text>
<text x="313.6" y="26.2">13</text>
<text x="289.2" y="31.2">4</text>
<text x="289.2" y="33.8">5</text>
<text x="291.5" y="32.5">FB</text>
<text x="291.5" y="35.1">PGOOD</text>
<text x="304.6" y="32.5">PGND2</text>
<text x="308.8" y="35.1">SW</text>
<text x="313.6" y="33.8">10</text>
<text x="313.6" y="31.2">11</text>
<text x="289.2" y="36.3">6</text>
<text x="289.2" y="38.9">7</text>
<text x="291.5" y="37.6">RT</text>
<text x="291.5" y="40.1">EN/SYNC</text>
<text x="304.6" y="37.6">PGND1</text>
<text x="307.4" y="40.1">VIN1</text>
<text x="313.6" y="38.9">8</text>
<text x="313.6" y="36.3">9</text>
<text x="73.2" y="45.3" transform="rotate(-90 73.2 45.3)">6</text>
<text x="75.7" y="45.3" transform="rotate(-90 75.7 45.3)">5</text>
<text x="78.2" y="45.3" transform="rotate(-90 78.2 45.3)">4</text>
<text x="68.8" y="49.8">7</text>
<text x="71.9" y="50.8">GND</text>
<text x="74.4" y="48.7" transform="rotate(-90 74.4 48.7)">IN</text>
<text x="77" y="48.7" transform="rotate(-90 77 48.7)">IN</text>
<text x="79.5" y="48.7" transform="rotate(-90 79.5 48.7)">IN</text>
<text x="73.2" y="59.6" transform="rotate(-90 73.2 59.6)">1</text>
<text x="74.4" y="57.2" transform="rotate(-90 74.4 57.2)">GND</text>
<text x="75.7" y="59.6" transform="rotate(-90 75.7 59.6)">2</text>
<text x="77" y="57.2" transform="rotate(-90 77 57.2)">GND</text>
<text x="78.2" y="59.6" transform="rotate(-90 78.2 59.6)">3</text>
<text x="79.5" y="57.2" transform="rotate(-90 79.5 57.2)">GND</text>
<text x="286.1" y="122.7">1</text>
<text x="286.1" y="125.2">2</text>
<text x="288.5" y="124">BIAS</text>
<text x="301.3" y="124">CBOOT</text>
<text x="310.5" y="125.2">13</text>
<text x="310.5" y="122.7">14</text>
<text x="286.1" y="127.8">3</text>
<text x="286.1" y="130.3">4</text>
<text x="288.5" y="126.5">VCC</text>
<text x="288.5" y="129">AGND</text>
<text x="288.5" y="131.6">FB</text>
<text x="301.3" y="126.5">RBOOT</text>
<text x="301.6" y="131.6">PGND2</text>
<text x="304.4" y="129">VIN2</text>
<text x="310.5" y="130.3">11</text>
<text x="310.5" y="127.8">12</text>
<text x="286.1" y="132.8">5</text>
<text x="286.1" y="135.4">6</text>
<text x="286.1" y="137.9">7</text>
<text x="288.5" y="134.1">PGOOD</text>
<text x="288.5" y="136.7">RT</text>
<text x="301.6" y="136.7">PGND1</text>
<text x="305.8" y="134.1">SW</text>
<text x="310.5" y="137.9">8</text>
<text x="310.5" y="135.4">9</text>
<text x="310.5" y="132.8">10</text>
<text x="288.5" y="139.2">EN/SYNC</text>
<text x="304.4" y="139.2">VIN1</text>
<text x="365.4" y="178.6">1</text>
<text x="367.7" y="179.8">GND</text>
<text x="365.4" y="181.1">2</text>
<text x="367.7" y="182.4">VOUT</text>
<text x="367.7" y="184.9">VIN</text>
<text x="377.3" y="182.4">VOUT</text>
<text x="384.7" y="181.1">4</text>
<text x="237.1" y="231.9">8</text>
<text x="239.4" y="233.2">D</text>
<text x="242.9" y="230.1" transform="rotate(-90 242.9 230.1)">9</text>
<text x="243.9" y="232.3" transform="rotate(-90 243.9 232.3)">D</text>
<text x="246.2" y="233.2">S</text>
<text x="248.8" y="231.9">1</text>
<text x="237.1" y="239.5">5</text>
<text x="237.1" y="237">6</text>
<text x="237.1" y="234.4">7</text>
<text x="239.4" y="238.3">D</text>
<text x="239.4" y="235.7">D</text>
<text x="246.2" y="235.7">S</text>
<text x="246.2" y="238.3">S</text>
<text x="248.8" y="234.4">2</text>
<text x="248.8" y="237">3</text>
<text x="248.8" y="239.5">4</text>
<text x="239.4" y="240.8">D</text>
<text x="245.9" y="240.8">G</text>
<text x="207.9" y="251">1</text>
<text x="227.2" y="251">6</text>
<text x="207.9" y="253.5">2</text>
<text x="207.9" y="256">3</text>
<text x="210.2" y="252.2">VIN</text>
<text x="210.2" y="254.8">GND</text>
<text x="210.2" y="257.3">CTL</text>
<text x="218.4" y="252.2">SENSE</text>
<text x="219.9" y="254.8">GATE</text>
<text x="220.3" y="257.3">STAT</text>
<text x="227.2" y="256">4</text>
<text x="227.2" y="253.5">5</text>
</g>
<g font-size="2.3" fill="#999">
<text x="56.2" y="195.8">BAT_IN</text>
<text x="53.7" y="198.4">1</text>
<text x="56.2" y="206.7">5V15_OUT</text>
<text x="53.7" y="220.1">1</text>
<text x="56.2" y="217.5">5V_SYS</text>
<text x="328.9" y="227.5">U5</text>
<text x="376.9" y="227.5">U6</text>
<text x="56.2" y="228.4">SERVO_V_OUT</text>
<text x="333" y="231.7">12</text>
<text x="337.6" y="232.9">11</text>
<text x="337.6" y="230.4">12 SERVO_V_OUT</text>
<text x="381" y="231.7">12</text>
<text x="385.6" y="232.9">11</text>
<text x="385.6" y="230.4">12 BAT_IN</text>
<text x="56.2" y="239.2">3V3_SYS</text>
<text x="333" y="236.8">10</text>
<text x="333" y="234.2">11</text>
<text x="334.3" y="239.3">9</text>
<text x="337.6" y="238">9</text>
<text x="337.6" y="235.5">10</text>
<text x="381" y="236.8">10</text>
<text x="381" y="234.2">11</text>
<text x="382.3" y="239.3">9</text>
<text x="385.6" y="238">9</text>
<text x="385.6" y="235.5">10</text>
<text x="53.7" y="241.8">1</text>
<text x="334.3" y="244.4">7</text>
<text x="334.3" y="241.8">8</text>
<text x="337.6" y="245.6">6</text>
<text x="337.6" y="243.1">7</text>
<text x="337.6" y="240.6">8</text>
<text x="382.3" y="244.4">7</text>
<text x="382.3" y="241.8">8</text>
<text x="385.6" y="245.6">6</text>
<text x="385.6" y="243.1">7</text>
<text x="385.6" y="240.6">8</text>
<text x="56.2" y="250.1">BUCK1_PGOOD</text>
<text x="334.3" y="252">4</text>
<text x="334.3" y="249.5">5</text>
<text x="334.3" y="246.9">6</text>
<text x="337.6" y="250.7">4</text>
<text x="337.6" y="248.2">5</text>
<text x="382.3" y="252">4</text>
<text x="382.3" y="249.5">5</text>
<text x="382.3" y="246.9">6</text>
<text x="385.6" y="250.7">4</text>
<text x="385.6" y="248.2">5</text>
<text x="53.7" y="252.6">1</text>
<text x="334.3" y="257.1">2</text>
<text x="334.3" y="254.5">3</text>
<text x="337.6" y="255.8">2</text>
<text x="337.6" y="253.3">3</text>
<text x="382.3" y="257.1">2</text>
<text x="382.3" y="254.5">3</text>
<text x="385.6" y="255.8">2</text>
<text x="385.6" y="253.3">3</text>
<text x="53.7" y="263.5">1</text>
<text x="56.2" y="260.9">BUCK2_PGOOD</text>
<text x="334.3" y="259.6">1</text>
<text x="337.6" y="258.3">1</text>
<text x="382.3" y="259.6">1</text>
<text x="385.6" y="258.3">1</text>
</g>
<text font-size="2.3" fill="#0cf" x="239.8" y="222.8">*Common source back-to-back PMOS</text>
<g font-size="1.5" fill="#000080">
<text x="340.9" y="22">C9</text>
<text x="82.3" y="47.7">D2</text>
<text x="327.4" y="43.9">C31</text>
<text x="263.9" y="90.9">R5</text>
<text x="337.6" y="118.8">C19</text>
<text x="324.9" y="142.9">C32</text>
<text x="260.5" y="173.6">R26</text>
</g>
</svg>
